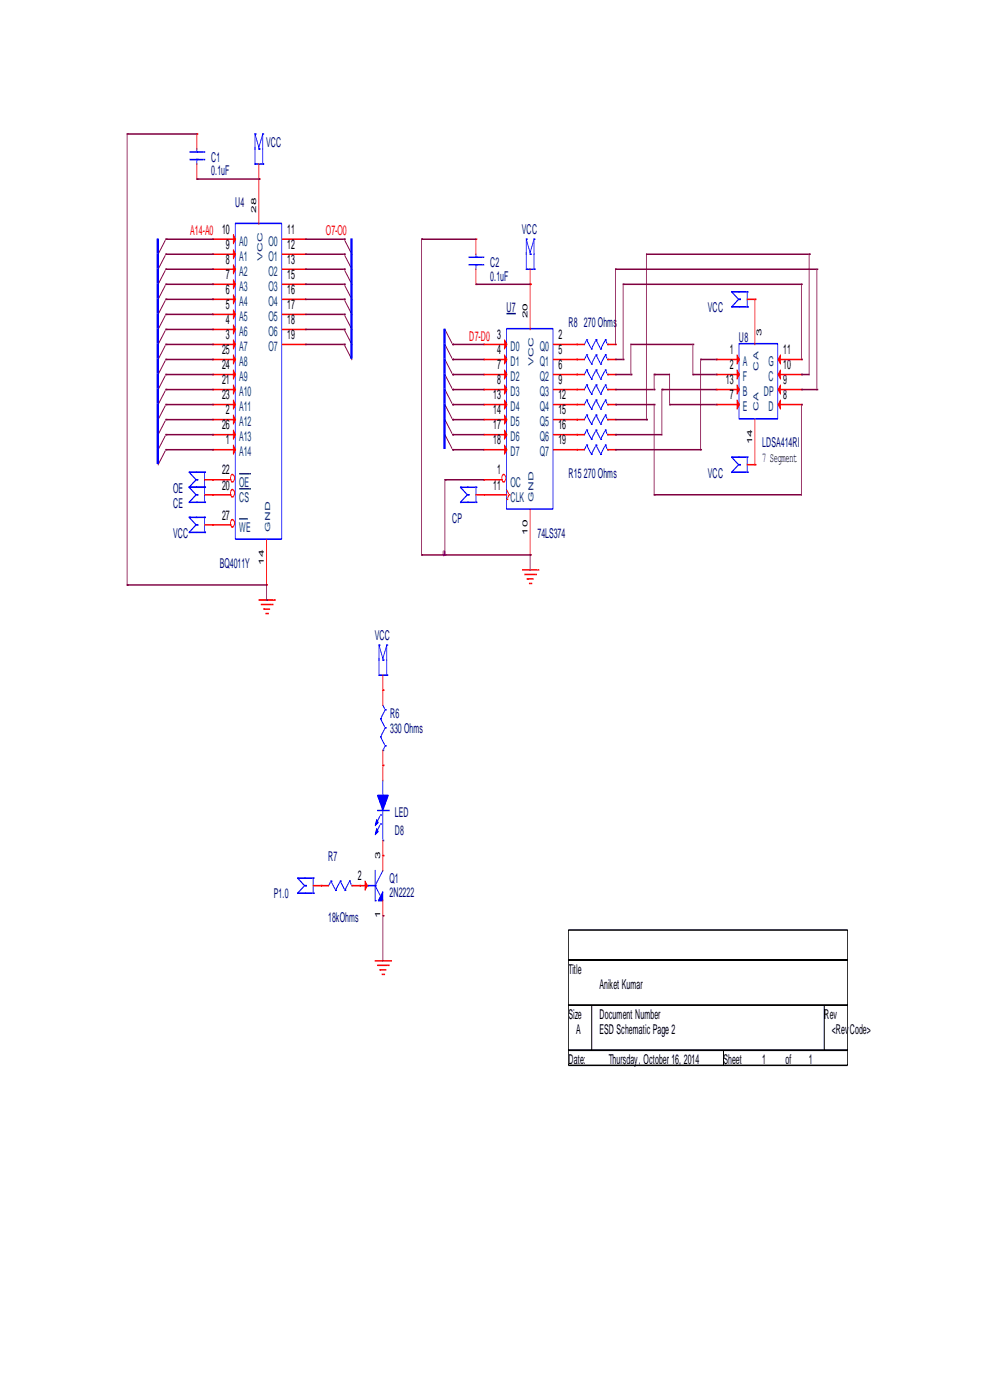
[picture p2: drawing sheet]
<svg xmlns="http://www.w3.org/2000/svg" width="210mm" height="297mm" viewBox="0 0 210 297" stroke-linecap="round" stroke-linejoin="round" font-family="sans-serif">
<path d="M120.6 197.3h59.1v6.4h-59.1zM120.6 203.7h59.1v9.6h-59.1zM120.6 213.3h4.9v9.5h-4.9zM125.5 213.3h49.3v9.5h-49.3zM174.8 213.3h4.9v9.5h-4.9zM120.6 222.8h32.8v3.2h-32.8zM153.4 222.8h26.3v3.2h-26.3z" fill="none" stroke="#000" stroke-width=".23"/>
<path d="M49.9 47.4h9.9v67h-9.9z" fill="none" stroke="#00f" stroke-width=".23"/>
<g fill="#f00" stroke="#f00" stroke-width=".23">
<path d="M49.5 49.8l.5 .9-.5 1z"/>
<path d="M49.5 53l.5 .9-.5 1z"/>
<path d="M49.5 56.2l.5 .9-.5 1z"/>
<path d="M49.5 59.4l.5 .9-.5 1z"/>
<path d="M49.5 62.6l.5 .9-.5 1z"/>
<path d="M49.5 65.7l.5 1-.5 1z"/>
<path d="M49.5 68.9l.5 1-.5 .9z"/>
<path d="M49.5 72.1l.5 1-.5 .9z"/>
<path d="M49.5 75.3l.5 1-.5 .9z"/>
<path d="M49.5 78.5l.5 1-.5 .9z"/>
<path d="M49.5 81.7l.5 .9-.5 1z"/>
<path d="M49.5 84.9l.5 .9-.5 1z"/>
<path d="M49.5 88.1l.5 .9-.5 1z"/>
<path d="M49.5 91.3l.5 .9-.5 1z"/>
<path d="M49.5 94.4l.5 1-.5 1z"/>
</g>
<g fill="none" stroke="#f00" stroke-width=".23">
<path d="M45 50.7h.1M45 53.9h.1M45 57.1h.1M45.2 50.7h4.8M45.2 53.9h4.8M45.2 57.1h4.8M45 60.3h.1M45 63.5h.1M45 66.7h.1M45 69.9h.1M45 73.1h.1M45 76.3h.1"/>
<path d="M45 79.5h.1M45.2 60.3h4.8M45.2 63.5h4.8M45.2 66.7h4.8M45.2 69.9h4.8M45.2 73.1h4.8M45.2 76.3h4.8M45.2 79.5h4.8M45 82.6h.1M45 85.8h.1M45 89h.1M45 92.2h.1"/>
<path d="M45 95.4h.1M45.2 82.6h4.8M45.2 85.8h4.8M45.2 89h4.8M45.2 92.2h4.8M45.2 95.4h4.8"/>
</g>
<path d="M49.1 110.3a.45 .45 0 0 1 .5 .1 .45 .45 0 0 1 .1 .5l-.1 .7-.4 .2a1.23 1.23 0 0 1-.1-1.5z" fill-rule="evenodd" fill="#fff" stroke="#f00" stroke-width=".23"/>
<g fill="none" stroke="#f00" stroke-width=".23">
<path d="M54.9 38h.1M54.9 38.3v9.3M59.8 50.7h4.8M59.8 53.9h4.8M59.8 57.1h4.8M64.8 50.7h.1M64.8 53.9h.1M64.8 57.1h.1M59.8 60.3h4.8M59.8 63.5h4.8M59.8 66.7h4.8M59.8 69.9h4.8"/>
<path d="M59.8 73.1h4.8M64.8 60.3h.1M64.8 63.5h.1M64.8 66.7h.1M64.8 69.9h.1M64.8 73.1h.1M45 111.3h.1M45.2 111.3h3.8M56.6 114.5v9.3M56.6 124.1h.1"/>
</g>
<path d="M50.8 110.1h1.3M52.3 110.1h.1" fill="none" stroke="#004080" stroke-width=".23"/>
<path d="M49.1 104a.45 .45 0 0 1 .5 0 .45 .45 0 0 1 .1 .5l-.1 .7-.4 .2a1.23 1.23 0 0 1-.1-1.4z" fill-rule="evenodd" fill="#fff" stroke="#f00" stroke-width=".23"/>
<path d="M45 105h.1M45.2 105h3.8" fill="none" stroke="#f00" stroke-width=".23"/>
<path d="M50.8 103.7h2M52.9 103.7h.1" fill="none" stroke="#004080" stroke-width=".23"/>
<path d="M49.1 100.8a.45 .45 0 0 1 .5 0 .45 .45 0 0 1 .1 .5l-.1 .7-.4 .3a1.24 1.24 0 0 1-.1-1.5z" fill-rule="evenodd" fill="#fff" stroke="#f00" stroke-width=".23"/>
<g fill="none" stroke="#f00" stroke-width=".23">
<path d="M54.9 38h.1M54.9 34.8v2.9M102.6 73.1h.1M102.6 76.3h.1M102.6 79.5h.1M102.7 73.1h4.8M102.7 76.3h4.8M102.7 79.5h4.8M102.6 82.6h.1M102.6 85.8h.1M102.6 89h.1M102.6 92.2h.1"/>
<path d="M102.6 95.4h.1M102.7 82.6h4.8M102.7 85.8h4.8M102.7 89h4.8M102.7 92.2h4.8M102.7 95.4h4.8M43.4 101.8h1.5M43.4 105h1.5M43.4 111.3h1.5M45 101.8h.1M45 105h.1M45 111.3h.1"/>
<path d="M45.2 101.8h3.8M54.9 127.3h3.1M55.4 128.2h2.1M55.9 129.2h.1M56.1 129.2h1.1M56.4 130.2h.2M56.7 130.2h.1M57.7 128.2h.1M58.2 127.3h.1"/>
</g>
<path d="M50.8 100.5h2M52.9 100.5h.1" fill="none" stroke="#004080" stroke-width=".23"/>
<g fill="none" stroke="#800040" stroke-width=".23">
<path d="M35 54.3l-1.5 2.8M35 51.1l-1.5 2.8M35 57.5l-1.5 2.8M35.2 53.9h.1M35.2 50.7h.1M35.2 57.1h.1M73 57.1h.1M73 53.9h.1M73 50.7h.1M73.2 57.5l1.4 2.8M73.2 54.3l1.4 2.8M73.2 51.1l1.4 2.8"/>
<path d="M35 79.8l-1.5 2.8M35 76.6l-1.5 2.9M35 73.4l-1.5 2.9M35 70.2l-1.5 2.9M35 67l-1.5 2.9M35 63.8l-1.5 2.9M35 60.6l-1.5 2.9M35.2 79.5h.1M35.2 76.3h.1M35.2 73.1h.1M35.2 69.9h.1M35.2 66.7h.1"/>
<path d="M35.2 63.5h.1M35.2 60.3h.1M73 73.1h.1M73 69.9h.1M73 66.7h.1M73 63.5h.1M73 60.3h.1M73.2 73.4l1.4 2.9M73.2 70.2l1.4 2.9M73.2 67l1.4 2.9M73.2 63.8l1.4 2.9M73.2 60.6l1.4 2.9"/>
<path d="M94.4 76.3l1.4 2.8M94.4 73.1l1.4 2.8M94.4 69.9l1.4 2.9M94.4 79.5l1.4 2.8M96 79.5h.1M96 76.3h.1M96 73.1h.1M35 95.7l-1.5 2.9M35 92.5l-1.5 2.9M35 89.3l-1.5 2.9M35 86.1l-1.5 2.9M35 83l-1.5 2.8"/>
<path d="M35.2 95.4h.1M35.2 92.2h.1M35.2 89h.1M35.2 85.8h.1M35.2 82.6h.1M94.4 92.2l1.4 2.9M94.4 89l1.4 2.9M94.4 85.8l1.4 2.9M94.4 82.6l1.4 2.9M96 95.4h.1M96 92.2h.1M96 89h.1"/>
<path d="M96 85.8h.1M96 82.6h.1"/>
</g>
<g fill="none" stroke="#00f" stroke-width=".23">
<path d="M54.1 28.4h.1M54.1 34.8h.1M54.1 28.7v5.8M54.1 34.8h1.5M54.1 28.4l.8 2.9 .8-2.9M54.9 31.6h.1M55.7 28.4h.1M55.7 34.8h.1M55.7 28.7v5.8M107.4 69.7h9.9v38.3h-9.9zM40.1 103.4h.1M40.1 106.6h.1"/>
<path d="M40.1 100.2h.1M40.1 109.8h.1M40.1 112.9h.1M40.1 103.4l1.5 1.6-1.5 1.6M40.1 100.2l1.5 1.6-1.5 1.6M40.1 109.8l1.5 1.5-1.5 1.6M40.3 103.4h2.9M40.3 106.6h2.9M40.3 100.2h2.9M40.3 109.8h2.9M40.3 112.9h2.9M41.8 105h.1"/>
<path d="M41.8 101.8h.1M41.8 111.3h.1M43.4 103.4h.1M43.4 106.6h.1M43.4 100.2h.1M43.4 109.8h.1M43.4 112.9h.1M43.4 100.2v2.9M43.4 103.4v2.8M43.4 109.8v2.8"/>
</g>
<path d="M107.4 66.5h2" fill="none" stroke="#000080" stroke-width=".23"/>
<g fill="#f00" stroke="#f00" stroke-width=".23">
<path d="M107 72.1l.5 1-.5 .9z"/>
<path d="M107 75.3l.5 1-.5 .9z"/>
<path d="M107 78.5l.5 1-.5 .9z"/>
<path d="M107 81.7l.5 .9-.5 1z"/>
<path d="M107 84.9l.5 .9-.5 1z"/>
<path d="M107 88.1l.5 .9-.5 1z"/>
<path d="M107 91.3l.5 .9-.5 1z"/>
<path d="M107 94.4l.5 1-.5 1z"/>
</g>
<path d="M106.6 100.8a.45 .45 0 0 1 .5 0 .45 .45 0 0 1 .2 .5l-.2 .7-.3 .3a1.24 1.24 0 0 1-.2-1.5z" fill-rule="evenodd" fill="#fff" stroke="#f00" stroke-width=".23"/>
<g fill="none" stroke="#f00" stroke-width=".23">
<path d="M41.8 28.4h.1M41.8 38h.1M41.8 28.7v2.9M41.8 34.8v2.9M100.9 50.7h.1M100.9 51.1v2.8M100.9 57.1v2.9M112.4 57.1v2.9M100.9 60.3h.1M112.4 60.3h.1M112.4 60.6v9.3M117.4 73.1h4.7"/>
<path d="M117.4 76.3h4.7M117.4 79.5h4.7M122.3 73.1h.1M122.3 76.3h.1M122.3 79.5h.1M122.5 73.1h1.4M122.5 76.3h1.4M122.5 79.5h1.4M128.9 73.1h1.5M128.9 76.3h1.5M128.9 79.5h1.5M130.5 73.1h.1"/>
<path d="M130.5 76.3h.1M130.5 79.5h.1M151.9 76.3h.1M151.9 79.5h.1M152.1 76.3h4.7M152.1 79.5h4.7M158.5 63.5h1.4M160.1 63.5h.1M160.1 63.8v9.3M165 76.3h4.8M165 79.5h4.8M170 79.5h.1"/>
<path d="M170 76.3h.1M117.4 82.6h4.7M117.4 85.8h4.7M117.4 89h4.7M117.4 92.2h4.7M117.4 95.4h4.7M122.3 82.6h.1M122.3 85.8h.1M122.3 89h.1M122.3 92.2h.1M122.3 95.4h.1M122.5 82.6h1.4"/>
<path d="M122.5 85.8h1.4M122.5 89h1.4M122.5 92.2h1.4M122.5 95.4h1.4M128.9 82.6h1.5M128.9 85.8h1.5M128.9 89h1.5M128.9 92.2h1.5M128.9 95.4h1.5M130.5 82.6h.1M130.5 85.8h.1M130.5 89h.1"/>
<path d="M130.5 92.2h.1M130.5 95.4h.1M151.9 82.6h.1M151.9 85.8h.1M152.1 82.6h4.7M152.1 85.8h4.7M158.5 98.6h1.4M160.1 98.6h.1M160.1 89v9.3M165 82.6h4.8M165 85.8h4.8M170 85.8h.1"/>
<path d="M170 82.6h.1M100.9 105h1.5M102.6 101.8h.1M102.6 105h.1M102.7 101.8h3.8M102.7 105h4.8M107.5 105.9h.1M107.5 104l.3 .7M108 105h.1M108 105l-.3 .6M112.4 117.7h.1M112.4 108.2v9.2"/>
<path d="M110.8 120.9h3.1M111.3 121.9h2.1M111.8 122.8h.1M111.9 122.8h1.2M112.3 123.8h.1M112.6 123.8h.1M113.6 121.9h.1M114.1 120.9h.1M81.2 146.4h.1M81.2 143.2v2.9M81.2 146.8v2.8M81.2 159.2v2.9"/>
<path d="M81.2 162.4h.1M81.2 162.7v2.9M81.2 178.3v2.9M66.4 187.9h1.5M68.1 187.9h.1M68.2 187.9h1.5M74.6 187.9h1.5M76.3 187.9h.1M76.4 187.9h1.5M81.2 181.5h.1M81.2 194.3h.1M81.2 181.8v2.9"/>
<path d="M81.2 191.1v2.9M79.6 203.8h3.1M80.1 204.8h2.1M80.5 205.8h.1M80.7 205.8h1.2M81 206.7h.2M81.4 206.7h.1M82.4 204.8h.1M82.9 203.8h.1"/>
</g>
<path d="M33.5 50.6v47.8M74.5 50.6v25.5M94.3 69.7v25.5" fill="none" stroke="#00f" stroke-width=".69" stroke-linecap="butt"/>
<g fill="none" stroke="#800040" stroke-width=".23">
<path d="M27 28.4h.1M27 28.4v95.4M27.1 28.4h14.7M41.8 38h12.9M54.9 38h.1M35.2 57.1h9.7M35.2 53.9h9.7M35.2 50.7h9.7M45 57.1h.1M45 53.9h.1M45 50.7h.1M64.8 57.1h8"/>
<path d="M64.8 53.9h8M64.8 50.7h8M73 53.9h.1M73 50.7h.1M73 57.1h.1M89.4 50.7h.1M89.4 51.1v66.6M89.6 50.7h11.3M130.5 57.1h.1M130.5 57.1h42.6M130.5 57.5v15.6M171.4 53.9h-34.3v34.8"/>
<path d="M171.6 53.9h.1M171.6 54.3v25.2h-1.5M173.3 57.1h.1M173.3 57.1v25.2M35.2 69.9h9.7M35.2 66.7h9.7M35.2 63.5h9.7M35.2 60.3h9.7M35.2 79.5h9.7M35.2 76.3h9.7M35.2 73.1h9.7M45 69.9h.1"/>
<path d="M45 66.7h.1M45 63.5h.1M45 60.3h.1M45 79.5h.1M45 76.3h.1M45 73.1h.1M64.8 69.9h8M64.8 66.7h8M64.8 63.5h8M64.8 60.3h8M64.8 73.1h8M73 73.1h.1"/>
<path d="M73 69.9h.1M73 66.7h.1M73 63.5h.1M73 60.3h.1M96 73.1h.1M96 79.5h.1M96 76.3h.1M96.2 79.5h6.4M96.2 76.3h6.4M96.2 73.1h6.4M100.9 60.3h.1M101.1 60.3h11.3"/>
<path d="M130.5 79.5h3.1M130.5 76.3h1.5M132.2 60.3h.1M132.2 76.3h.1M132.2 60.3h37.6M132.2 60.6v15.7M133.8 79.5h.1M138.7 79.5h.1M138.7 79.8v2.8M138.9 79.5h3.1v6M146.8 73.1h-13v6M147 79.5h.1"/>
<path d="M147 73.1h.1M147 79.5h4.7M147 73.1v6M148.6 76.3h.1M148.6 76.3h3.1M148.6 76.6v18.8M151.9 76.3h.1M151.9 79.5h.1M170 79.5h.1M170 76.3h.1M170 60.3h.1M170 60.3v15.6"/>
<path d="M35.2 95.4h9.7M35.2 92.2h9.7M35.2 89h9.7M35.2 85.8h9.7M35.2 82.6h9.7M45 95.4h.1M45 92.2h.1M45 89h.1M45 85.8h.1M45 82.6h.1M96 95.4h.1M96 92.2h.1"/>
<path d="M96 89h.1M96 85.8h.1M96 82.6h.1M96.2 95.4h6.4M96.2 92.2h6.4M96.2 89h6.4M96.2 85.8h6.4M96.2 82.6h6.4M130.5 92.2h.1M130.5 85.8h.1M130.5 95.4h17.9M130.5 89h6.4"/>
<path d="M130.5 82.6h8.1M130.7 85.8h8M137.1 89h.1M138.7 85.8h.1M138.7 82.6h.1M138.7 86.1v18.9M140.4 82.6h.1M140.4 83v9.2h-9.7M140.5 82.6h11.4M142 85.8h.1M142 85.8h9.7M148.6 95.4h.1"/>
<path d="M151.9 85.8h.1M170 85.8h.1M170 82.6h.1M170 86.1v18.9h-31.1M170.1 82.6h3.2M173.3 82.6h.1M89.4 117.7h.1M89.6 117.7h4.8M94.4 101.8h.1M94.4 117.7h.1M94.4 102.1v15.6M94.5 101.8h8.1"/>
<path d="M94.5 117.7h17.9M112.4 117.7h.1M112.4 118v2.9M138.7 105h.1M27 124.1h.1M27.1 124.1h29.5v2.9M56.6 127.3h.1M81.2 194.3h.1M81.2 194.6v9.2"/>
</g>
<g fill="none" stroke="#00f" stroke-width=".23">
<path d="M40.3 33.8h2.8M40.3 32.3h2.8M41.8 32.3h.1M41.8 33.8h.1M41.8 31.6v.3M41.8 34.2v.6M43.2 33.8h.1M43.2 32.3h.1M99.5 56.2h2.7M99.5 54.6h2.7M100.9 54.6h.1M100.9 56.2h.1"/>
<path d="M100.9 53.9v.4M100.9 56.5v.6M102.4 56.2h.1M102.4 54.6h.1M111.6 50.7h.1M111.6 57.1h.1M111.6 51.1v5.7M111.6 57.1h1.5M111.6 50.7l.8 2.9 .9-2.9M112.4 53.9h.1M113.3 50.7h.1M113.3 57.1h.1"/>
<path d="M113.3 51.1v5.7M124.3 72.4l-.4 .7M124.3 75.6l-.4 .7M124.3 78.8l-.4 .7M124.4 72.1h.1M124.4 75.3h.1M124.4 78.5h.1M124.4 72.1l.9 1.6M124.4 75.3l.9 1.6M124.4 78.5l.9 1.6M125.4 74h.1M125.4 77.2h.1"/>
<path d="M126.2 72.4l-.8 1.6M126.2 75.6l-.8 1.6M126.2 78.8l-.8 1.6M126.4 72.1h.1M126.4 75.3h.1M126.4 78.5h.1M126.4 72.1l.8 1.6M126.4 75.3l.8 1.6M126.4 78.5l.8 1.6M127.4 74h.1M127.4 77.2h.1M128.2 72.4l-.8 1.6"/>
<path d="M128.2 75.6l-.8 1.6M128.2 78.8l-.8 1.6M128.4 72.1h.1M128.4 75.3h.1M128.4 78.5h.1M128.4 72.1l.3 .7M128.4 75.3l.3 .6M128.4 78.5l.3 .6M128.9 73.1h.1M128.9 76.3h.1M128.9 79.5h.1M155.2 61.9h.1"/>
<path d="M155.2 65.1h.1M155.2 61.9l1.5 1.6-1.5 1.6M155.3 61.9h3M155.3 65.1h3M156.7 72.9h8.3v16h-8.3zM156.8 63.5h.1M158.5 61.9h.1M158.5 65.1h.1M158.5 61.9v2.9M124.3 82l-.4 .6M124.3 85.2l-.4 .6M124.3 88.4l-.4 .6"/>
<path d="M124.3 91.6l-.4 .6M124.3 94.8l-.4 .6M124.4 81.7h.1M124.4 84.9h.1M124.4 88.1h.1M124.4 91.3h.1M124.4 94.4h.1M124.4 81.7l.9 1.6M124.4 84.9l.9 1.6M124.4 88.1l.9 1.6M124.4 91.3l.9 1.5M124.4 94.4l.9 1.6"/>
<path d="M125.4 80.4h.1M125.4 83.6h.1M125.4 86.8h.1M125.4 90h.1M125.4 93.2h.1M125.4 96.4h.1M126.2 82l-.8 1.6M126.2 85.2l-.8 1.6M126.2 88.4l-.8 1.6M126.2 91.6l-.8 1.6M126.2 94.8l-.8 1.6M126.4 81.7h.1"/>
<path d="M126.4 84.9h.1M126.4 88.1h.1M126.4 91.3h.1M126.4 94.4h.1M126.4 81.7l.8 1.6M126.4 84.9l.8 1.6M126.4 88.1l.8 1.6M126.4 91.3l.8 1.5M126.4 94.4l.8 1.6M127.4 80.4h.1M127.4 83.6h.1M127.4 86.8h.1"/>
<path d="M127.4 90h.1M127.4 93.2h.1M127.4 96.4h.1M128.2 82l-.8 1.6M128.2 85.2l-.8 1.6M128.2 88.4l-.8 1.6M128.2 91.6l-.8 1.6M128.2 94.8l-.8 1.6M128.4 81.7h.1M128.4 84.9h.1M128.4 88.1h.1M128.4 91.3h.1"/>
<path d="M128.4 94.4h.1M128.4 81.7l.3 .6M128.4 84.9l.3 .6M128.4 88.1l.3 .6M128.4 91.3l.3 .6M128.4 94.4l.3 .7M128.9 82.6h.1M128.9 85.8h.1M128.9 89h.1M128.9 92.2h.1M128.9 95.4h.1M155.2 97h.1"/>
<path d="M155.2 97l1.5 1.6-1.5 1.6M155.3 97h3M156.8 98.6h.1M158.5 97h.1M158.5 97v2.9M97.6 103.4h.1M97.6 106.6h.1M97.6 103.4l1.5 1.6-1.5 1.6M97.8 103.4h3M97.8 106.6h3M99.3 105h.1M100.9 103.4h.1"/>
<path d="M100.9 106.6h.1M100.9 103.4v2.8M155.2 100.2h.1M155.3 100.2h3M158.5 100.2h.1M80.4 136.9h.1M80.4 137.2v5.7M80.4 136.9l.8 2.8 .8-2.8M82 136.9h.1M82 137.2v5.7M80.4 143.2h.1M80.4 143.2h1.5"/>
<path d="M80.7 152.5h.1M80.7 156.3h.1M80.7 152.5l.8 1.6M80.7 156.3l.8 1.6M81.2 140.1h.1M81.2 159.2h.1M81.2 149.6l.3 .7M81.7 150.6h.1M81.7 154.4h.1M81.7 158.2h.1M81.7 150.6l-.8 1.6M81.7 154.4l-.8 1.6"/>
<path d="M81.7 158.2l-.3 .7M82 143.2h.1M80.1 171.9h2.1M80.5 175.1l-.8 1.6M80.5 173.2l-.8 1.6M80.7 172.9h.1M80.7 174.8h.1M81.2 178.3h.1M81.2 168.8h.1M81.2 165.6v2.8M81.2 171.9v6.1M82.4 171.9h.1"/>
<path d="M63.1 186.3h.1M63.1 189.5h.1M63.1 186.3l1.5 1.6-1.5 1.6M63.3 186.3h2.9M63.3 189.5h2.9M64.8 187.9h.1M66.4 186.3h.1M66.4 189.5h.1M66.4 186.3v2.9M70 187.3l-.3 .6M70.2 186.9h.1M70.2 186.9l.8 1.6"/>
<path d="M71.2 188.9h.1M72 187.3l-.8 1.6M72.2 186.9h.1M72.2 186.9l.8 1.6M73.2 188.9h.1M74 187.3l-.8 1.6M74.1 186.9h.1M74.1 186.9l.4 .7M74.6 187.9h.1M77.9 187.9h.1M78.1 187.9h1.5M79.6 187.9h.1"/>
<path d="M79.6 191.1h.1M79.6 187.9l.9 1.9M79.6 184.7v6.1M80.7 190.1h.1M81.2 184.7l-1.5 2.9"/>
</g>
<path d="M94 116.9h.3a.58 .58 0 0 1-.2 1l-.2-.3z" fill-rule="evenodd" fill="#f0f" stroke="#f0f" stroke-width=".23"/>
<g fill="#f00" stroke="#f00" stroke-width=".23">
<path d="M156.3 75.3l.5 1-.5 .9z"/>
<path d="M156.3 78.5l.5 1-.5 .9z"/>
<path d="M156.3 81.7l.5 .9-.5 1z"/>
<path d="M156.3 84.9l.5 .9-.5 1z"/>
<path d="M165.5 84.9v1.9l-.5-1z"/>
<path d="M165.5 81.7v1.9l-.5-1z"/>
<path d="M165.5 78.5v1.9l-.5-.9z"/>
<path d="M165.5 75.3v1.9l-.5-.9z"/>
<path d="M77.4 186.9l.5 1-.5 1z"/>
</g>
<g fill="#00f" stroke="#00f" stroke-width=".23">
<path d="M80.1 168.8h2.3l-1.2 3.1z" fill-rule="evenodd"/>
<path d="M79.9 175.8l.3 .6-.6 .7z" fill-rule="evenodd"/>
<path d="M79.9 173.9l.3 .6-.6 .6z" fill-rule="evenodd"/>
<path d="M81.2 189.2v1.9h-1z" fill-rule="evenodd"/>
</g>
<g font-size="2.9" fill="#000080">
<text x="44.8" y="34.3">C1</text>
<text x="56.5" y="31.1">VCC</text>
<text x="44.8" y="37.2">0.1uF</text>
<text x="49.9" y="43.9">U4</text>
<text x="110.7" y="49.6">VCC</text>
<text x="104" y="59.5">0.1uF</text>
<text x="104" y="56.6">C2</text>
<text x="107.4" y="66.2">U7</text>
<text x="120.6" y="69.4">R8</text>
<text x="123.9" y="69.4">270 Ohms</text>
<text x="150.2" y="66.2">VCC</text>
<text x="156.7" y="72.6">U8</text>
<text x="161.7" y="94.9">LDSA414RI</text>
<text x="120.6" y="101.3">R15</text>
<text x="123.9" y="101.3">270 Ohms</text>
<text x="150.2" y="101.3">VCC</text>
<text x="36.7" y="107.7">CE</text>
<text x="36.7" y="104.5">OE</text>
<text x="95.9" y="110.9">CP</text>
<text x="36.7" y="114.1">VCC</text>
<text x="114" y="114.1">74LS374</text>
<text x="46.6" y="120.4">BQ4011Y</text>
<text x="79.5" y="135.7">VCC</text>
<text x="82.8" y="152.3">R6</text>
<text x="82.8" y="155.5">330 Ohms</text>
<text x="83.8" y="173.4">LED</text>
<text x="83.8" y="177.2">D8</text>
<text x="69.6" y="182.6">R7</text>
<text x="58.1" y="190.6">P1.0</text>
<text x="82.6" y="187.4">Q1</text>
<text x="82.6" y="190.3">2N2222</text>
<text x="69.6" y="195.7">18kOhms</text>
</g>
<g font-size="2.9" fill="#f00">
<text x="40.4" y="50">A14-A0</text>
<text x="69.1" y="50">O7-O0</text>
<text x="99.5" y="72.3">D7-D0</text>
</g>
<g font-size="2.9">
<text x="47.1" y="49.6">10</text>
<text x="47.9" y="52.8">9</text>
<text x="60.9" y="49.6">11</text>
<text x="60.9" y="52.8">12</text>
<text x="47.9" y="56">8</text>
<text x="47.9" y="59.2">7</text>
<text x="60.9" y="56">13</text>
<text x="60.9" y="59.2">15</text>
<text x="47.9" y="62.4">6</text>
<text x="47.9" y="65.6">5</text>
<text x="60.9" y="62.4">16</text>
<text x="60.9" y="65.6">17</text>
<text x="47.9" y="68.8">4</text>
<text x="47.9" y="72">3</text>
<text x="60.9" y="68.8">18</text>
<text x="60.9" y="72">19</text>
<text x="105.5" y="72">3</text>
<text x="118.4" y="72">2</text>
<text x="47.1" y="75.2">25</text>
<text x="105.5" y="75.2">4</text>
<text x="118.4" y="75.2">5</text>
<text x="154.8" y="75.2">1</text>
<text x="166.1" y="75.2">11</text>
<text x="47.1" y="78.3">24</text>
<text x="47.1" y="81.5">21</text>
<text x="105.5" y="78.3">7</text>
<text x="105.5" y="81.5">8</text>
<text x="118.4" y="78.3">6</text>
<text x="118.4" y="81.5">9</text>
<text x="153.9" y="81.5">13</text>
<text x="154.8" y="78.3">2</text>
<text x="166.1" y="81.5">9</text>
<text x="166.1" y="78.3">10</text>
<text x="47.1" y="84.7">23</text>
<text x="47.9" y="87.9">2</text>
<text x="104.6" y="84.7">13</text>
<text x="104.6" y="87.9">14</text>
<text x="118.4" y="84.7">12</text>
<text x="118.4" y="87.9">15</text>
<text x="154.8" y="84.7">7</text>
<text x="166.1" y="84.7">8</text>
<text x="47.1" y="91.1">26</text>
<text x="47.9" y="94.3">1</text>
<text x="104.6" y="91.1">17</text>
<text x="104.6" y="94.3">18</text>
<text x="118.4" y="91.1">16</text>
<text x="118.4" y="94.3">19</text>
<text x="47.1" y="100.7">22</text>
<text x="105.5" y="100.7">1</text>
<text x="161.7" y="98.1">7 Segment</text>
<text x="47.1" y="103.9">20</text>
<text x="104.6" y="103.9">11</text>
<text x="47.1" y="110.2">27</text>
<text x="75.9" y="186.8">2</text>
<text x="120.6" y="206.6">Title</text>
<text x="127.2" y="209.7">Aniket Kumar</text>
<text x="120.6" y="216.1">Size</text>
<text x="122.2" y="219.3">A</text>
<text x="127.2" y="216.1">Document Number</text>
<text x="127.2" y="219.3">ESD Schematic Page 2</text>
<text x="174.8" y="216.1">Rev</text>
<text x="176.5" y="219.3">&lt;RevCode&gt;</text>
<text x="120.6" y="225.7">Date:</text>
<text x="129.1" y="225.7">Thursday, October 16, 2014</text>
<text x="153.4" y="225.7">Sheet</text>
<text x="161.7" y="225.7">1</text>
<text x="166.6" y="225.7">of</text>
<text x="171.5" y="225.7">1</text>
</g>
<g font-size="2.9" fill="#004080">
<text x="50.7" y="52.2">A0</text>
<text x="57" y="52.2">O0</text>
<text x="50.7" y="55.4">A1</text>
<text x="50.7" y="58.6">A2</text>
<text x="57" y="55.4">O1</text>
<text x="57" y="58.6">O2</text>
<text x="50.7" y="61.8">A3</text>
<text x="50.7" y="64.9">A4</text>
<text x="57" y="61.8">O3</text>
<text x="57" y="64.9">O4</text>
<text x="50.7" y="68.1">A5</text>
<text x="50.7" y="71.3">A6</text>
<text x="57" y="68.1">O5</text>
<text x="57" y="71.3">O6</text>
<text x="50.7" y="74.5">A7</text>
<text x="50.7" y="77.7">A8</text>
<text x="57" y="74.5">O7</text>
<text x="108.2" y="74.5">D0</text>
<text x="108.2" y="77.7">D1</text>
<text x="114.5" y="74.5">Q0</text>
<text x="114.5" y="77.7">Q1</text>
<text x="157.6" y="77.7">A</text>
<text x="163" y="77.7">G</text>
<text x="50.7" y="80.9">A9</text>
<text x="108.2" y="80.9">D2</text>
<text x="114.5" y="80.9">Q2</text>
<text x="157.6" y="80.9">F</text>
<text x="163" y="80.9">C</text>
<text x="50.7" y="84.1">A10</text>
<text x="50.7" y="87.3">A11</text>
<text x="108.2" y="84.1">D3</text>
<text x="108.2" y="87.3">D4</text>
<text x="114.5" y="84.1">Q3</text>
<text x="114.5" y="87.3">Q4</text>
<text x="157.6" y="84.1">B</text>
<text x="157.6" y="87.3">E</text>
<text x="162" y="84.1">DP</text>
<text x="163" y="87.3">D</text>
<text x="50.7" y="90.5">A12</text>
<text x="50.7" y="93.6">A13</text>
<text x="108.2" y="90.5">D5</text>
<text x="108.2" y="93.6">D6</text>
<text x="114.5" y="90.5">Q5</text>
<text x="114.5" y="93.6">Q6</text>
<text x="50.7" y="96.8">A14</text>
<text x="108.2" y="96.8">D7</text>
<text x="114.5" y="96.8">Q7</text>
<text x="50.7" y="106.4">CS</text>
<text x="50.7" y="103.2">OE</text>
<text x="108.2" y="103.2">OC</text>
<text x="108.2" y="106.4">CLK</text>
<text x="50.7" y="112.8">WE</text>
</g>
<g font-size="1.5">
<text x="54.3" y="45.2" transform="rotate(-90 54.3 45.2)">28</text>
<text x="111.9" y="67.5" transform="rotate(-90 111.9 67.5)">20</text>
<text x="161.5" y="71.3" transform="rotate(-90 161.5 71.3)">3</text>
<text x="159.5" y="94.3" transform="rotate(-90 159.5 94.3)">14</text>
<text x="111.9" y="113.4" transform="rotate(-90 111.9 113.4)">10</text>
<text x="56" y="119.8" transform="rotate(-90 56 119.8)">14</text>
<text x="80.6" y="182.3" transform="rotate(-90 80.6 182.3)">3</text>
<text x="80.6" y="194.8" transform="rotate(-90 80.6 194.8)">1</text>
</g>
<g font-size="1.5" fill="#004080">
<text x="55.6" y="55.4" transform="rotate(-90 55.6 55.4)">VCC</text>
<text x="113.2" y="77.7" transform="rotate(-90 113.2 77.7)">VCC</text>
<text x="160.8" y="78.7" transform="rotate(-90 160.8 78.7)">CA</text>
<text x="160.8" y="87.3" transform="rotate(-90 160.8 87.3)">CA</text>
<text x="113.2" y="106.4" transform="rotate(-90 113.2 106.4)">GND</text>
<text x="57.3" y="112.8" transform="rotate(-90 57.3 112.8)">GND</text>
</g>
</svg>
